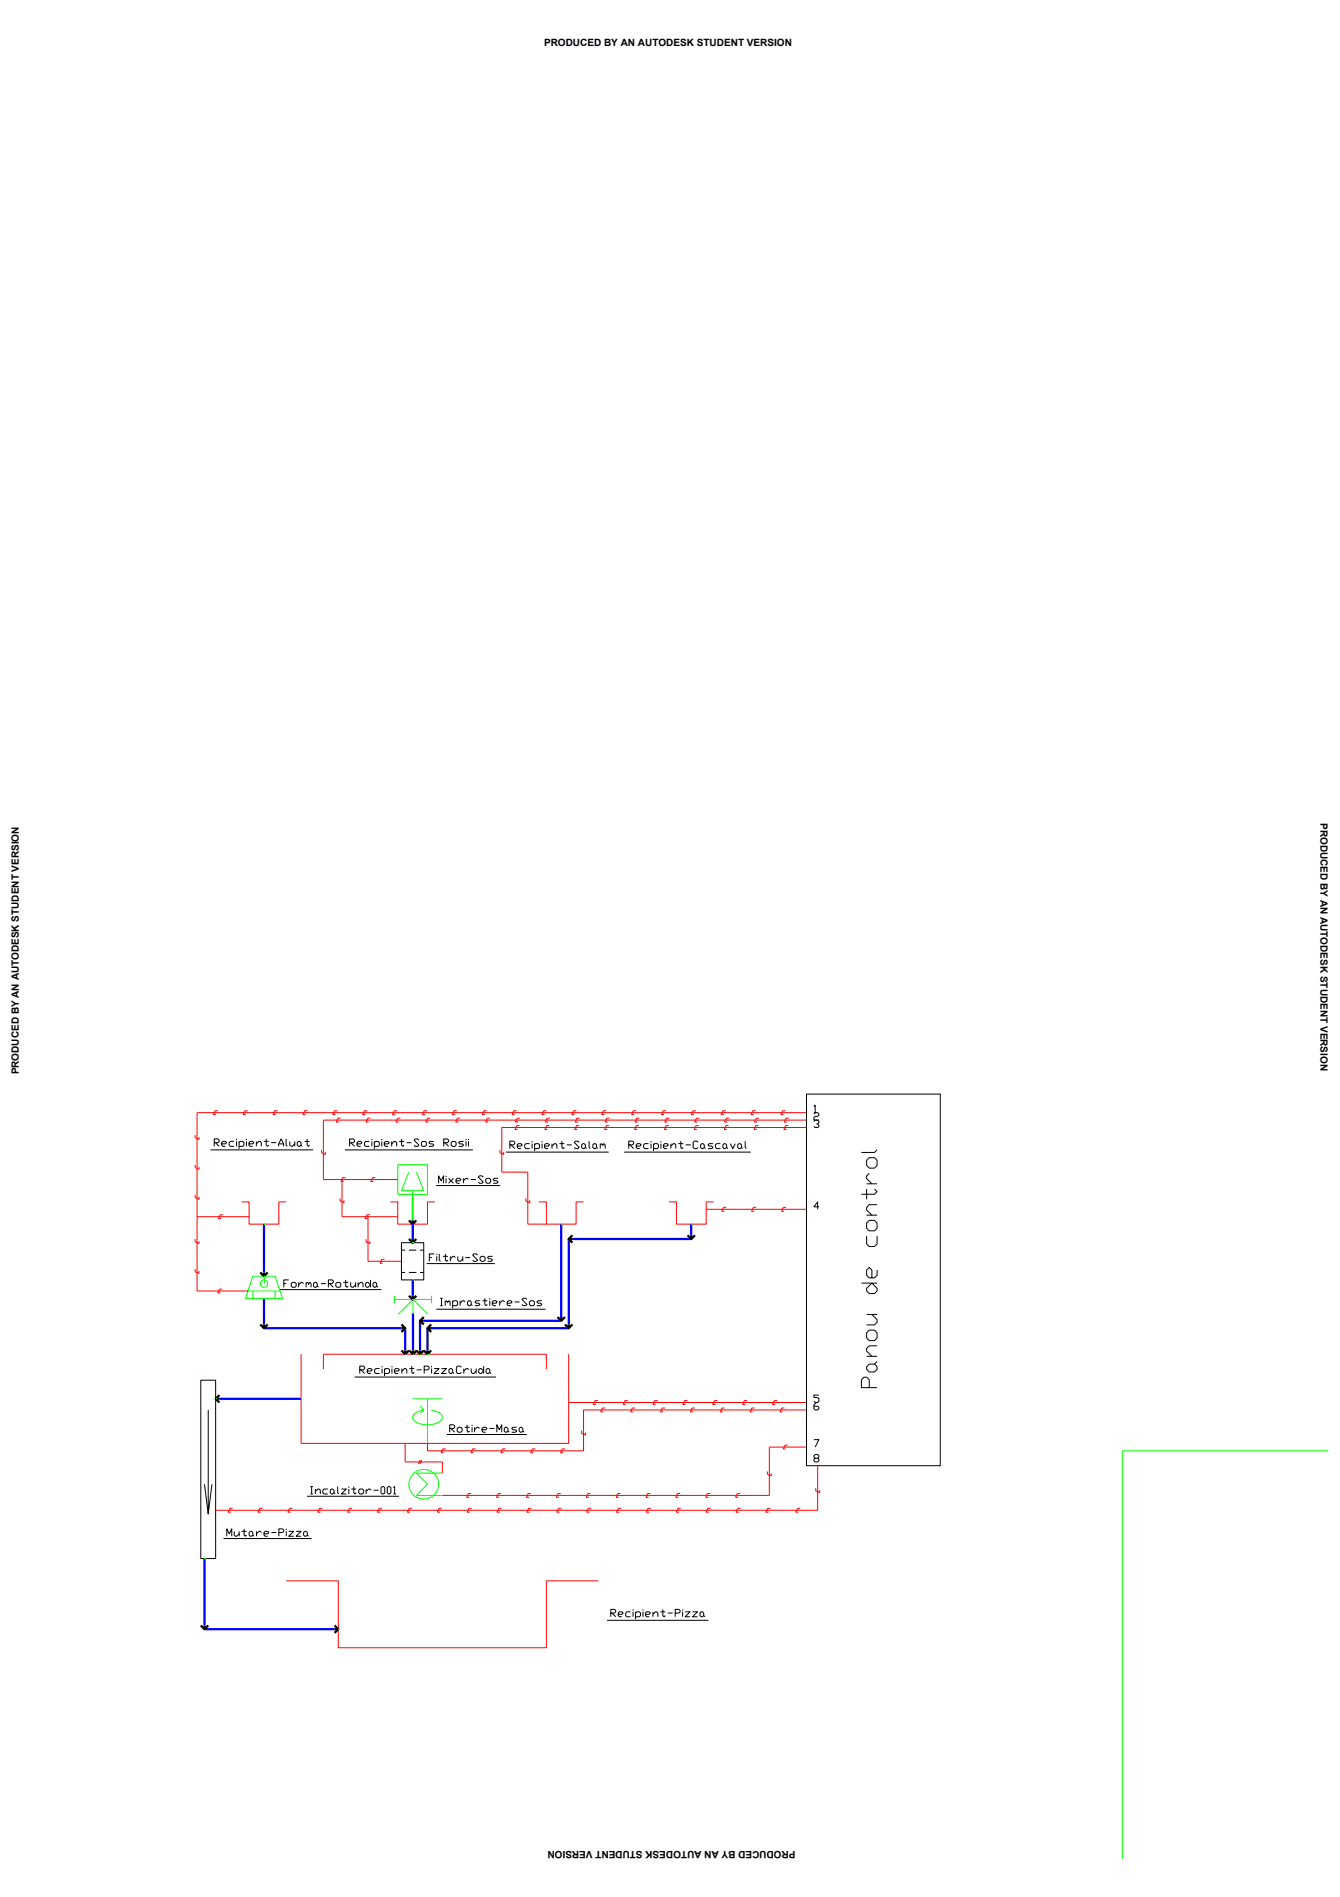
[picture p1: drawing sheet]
<svg xmlns="http://www.w3.org/2000/svg" width="594mm" height="841mm" viewBox="0 0 594 841" stroke-linecap="round" stroke-linejoin="round" font-family="sans-serif">
<!-- layer: Equipment -->
<g fill="none" stroke="#0f0" stroke-width=".44">
<path d="M182.9 531.2h.1M182.9 527.9v3.3M117 542.7h.1M182.9 551h.1M248.8 542.7h.1M306.5 542.7h.1M117 565.8h.1M117 575.7h.1M117 566.6l.5 .9M176.5 576.1h13.2M182.9 567.4h.1M182.9 576.1h.1"/>
<path d="M183.1 582.2h.1M179.6 600.4h.1M183.1 600.4h.1M186.2 600.4h.1M189.5 600.4h.1M95.6 620.1h.1M133.5 620.1h.1M187.9 625.2l-1.7 1.5M497.6 643.2h91.3M184.6 663h11.5M90.7 691h.1M150 722.3h.1"/>
</g>
<!-- layer: 0 -->
<g fill="none" stroke="#0f0" stroke-width=".44">
<path d="M176.3 516.4h13.2v13.1h-13.2zM181.3 519.6l-3.3 8.3h9.9l-3.3-8.3M109.9 572.4h14.3M112.1 565.8h9.9l3.3 9.9h-16.5zM112.1 572.4v3.3M117.5 567.5l-.5 1.6M122 572.4v3.3M174.9 576.1h1.6M174.9 574.5v3.3M183.1 576.1l6.6 6.6M189.7 576.1h1.6M176.5 582.7l6.6-6.6v6.6"/>
<path d="M182.9 620.1h13.2M186.2 623.4l1.7 1.8a5 5 0 0 0-5 3 4.4 4.4 0 0 0 4.5 3.3 9 9 0 0 0 8.4-2.2 2.83 2.83 0 0 0-2.7-3.7l-1.9-.4M189.5 620.1v19.8M196.1 653.1h-11.5l4.9 4.9-4.9 5M497.6 643.2v180.9"/>
<circle cx="117" cy="569.1" r="1.65"/>
<circle cx="187.9" cy="658" r="6.6"/>
</g>
<!-- layer: Equipment -->
<path d="M123.6 532.8h3.3M189.5 532.8h3.3M255.4 532.8h3.3M313.1 532.8h3.3M242.2 600.4v6.6M242.2 700.9h23.1" fill="none" stroke="#f00" stroke-width=".44"/>
<!-- layer: 0 -->
<path d="M107.1 532.8h3.3v9.9h13.2v-9.9M173 532.8h3.3v9.9h13.2v-9.9M238.9 532.8h3.3v9.9h13.2v-9.9M296.6 532.8h3.3v9.9h13.2v-9.9M133.5 600.4v39.5h118.6v-39.5M242.2 600.4h-98.8v6.6M126.9 700.9h23.1v29.6h92.2v-29.6" fill="none" stroke="#f00" stroke-width=".44"/>
<!-- layer: Text -->
<g fill="none" stroke="#000" stroke-width=".44">
<path d="M93.3 509.8h45.5M152.9 509.8h56.8M224.4 510.8h45.5M276.7 510.8h56.1M193.4 525.6h28.4M124.1 571.7h45M189.2 560.2h30.2M193.4 580.4h48.5M157.2 610.5h62.7M159.5 607.3h1.6l.6-.6v-.5l-.6-.6h-1.6v3.3M160 607.3l1.7 1.6M162.8 607.8h1.6l.6-.5-.6-.6h-1.1l-.5 .6v1.1l.5 .5h1.1"/>
<path d="M168.3 606.7h-1.7l-.5 .6v1.1l.5 .5h1.7M169.4 605.6v.6M169.4 606.7v2.2M170.5 607.3l.5-.6h1.1l.6 .6v1.1l-.6 .5h-1.6M170.5 606.7v3.3M173.8 605.6v.6M173.8 606.7v2.2M174.9 607.8h1.6l.6-.5-.6-.6h-1.1l-.5 .6v1.1l.5 .5h1.1M178.2 607.8l1.1-1.1h.5l.6 .6v1.6M178.2 606.7v2.2M181.5 606.7h2.2M182.6 605.6v2.8l.5 .5 .6-.5"/>
<path d="M184.8 607.3h2.2M188.1 607.3h1.6l.5-.6v-.5l-.5-.6h-1.6v3.3M191.3 605.6v.6M191.3 606.7v2.2M192.4 606.7h2.2l-2.2 2.2h2.2M195.7 606.7h2.2l-2.2 2.2h2.2M199 607.3l.6-.6h.5l.6 .6v1.1l-.6 .5h-.5l-.6-.5zM200.7 608.4l.5 .5M204.5 606.2l-.5-.6h-1.1l-.6 .6v2.2l.6 .5h1.1l.5-.5M205.6 606.7v2.2M207.8 607.3l-.5-.6h-.6l-1.1 1.1M208.9 606.7v1.7l.6 .5h.5l1.1-1.1"/>
<path d="M211.1 606.7v2.2M212.2 607.3l.6-.6h.5l1.1 1.1-1.1 1.1h-.5l-.6-.5zM214.4 605.6v3.3M215.5 607.3l.6-.6h.5l.6 .6v1.1l-.6 .5h-.5l-.6-.5zM217.2 608.4l.5 .5M198.1 636h35.4M136.1 663.4h40.8M99.1 682.1h39M269.1 718.4h45"/>
</g>
<!-- layer: Equipment -->
<path d="M186.2 554.2h1.7M90.7 658l1.6 13.2" fill="none" stroke="#000" stroke-width=".44"/>
<!-- layer: 0 -->
<g fill="none" stroke="#000" stroke-width=".44">
<path d="M357.6 485.1h59.3v164.7h-59.3zM360.8 490.5l.6-.5v3.3M360.8 493.8l.6-.5h1.1l.5 .5v.6l-.5 .5h-1.1l-.6 .6v1.1h2.2M360.8 497.1l.6-.5h1.1l.5 .5v.6l-.5 .5h-.6M360.8 493.3h1.1M362.5 498.2l.5 .6v.5l-.5 .6h-1.1l-.6-.6M363 535h-2.2l1.7-2.2v3.3M178 551h9.9v16.4h-9.9zM178 554.2h1.6M181.3 554.2h3.3M178 564.1h1.6M181.3 564.1h3.3"/>
<path d="M186.2 564.1h1.7M89 611.9h6.6v79.1h-6.6zM363 618.5h-2.2v1.1h1.7l.5 .5v1.1l-.5 .6h-1.1l-.6-.6M92.3 625.1v46.1l1.7-13.2M360.8 638.3h2.2l-1.6 3.3M362.5 621.8h-.6l-1.1 1.1v1.6l.6 .6h1.1l.5-.6v-.5l-.5-.6h-1.7M361.4 646.5l-.6-.5v-.6l.6-.5h1.1l.5 .5v.6l-.5 .5h-1.1l-.6 .6v.5l.6 .6h1.1l.5-.6v-.5l-.5-.6"/>
</g>
<!-- layer: Process -->
<path d="M182.9 531.2v9.9" fill="none" stroke="#0f0" stroke-width=".99" stroke-linecap="butt"/>
<!-- layer: Annotation -->
<g fill="none" stroke="#000" stroke-width=".99" stroke-linecap="butt">
<path d="M181.3 541.1l1.6 1.6M181.3 549.3l1.6 1.7M253.8 547.7l-1.7 1.6M304.8 547.7l1.7 1.6M115.4 564.1l1.6 1.7M181.3 574.5l1.6 1.6M115.4 587.2l1.6 1.6M178 598.7l1.6 1.7M179.6 588.8l-1.6 1.7M181.4 598.7l1.7 1.7M184.6 598.7l1.6 1.7M187.9 583.9l-1.7 1.7"/>
<path d="M187.9 598.7l1.6 1.7M191.2 587.2l-1.7 1.6M247.2 583.9l1.6 1.7M250.5 587.2l1.6 1.6M97.3 618.5l-1.7 1.6M89 720.6l1.7 1.7M150 722.3l-1.7 1.6"/>
</g>
<!-- layer: 0 -->
<g fill="none" stroke="#000" stroke-width=".99" stroke-linecap="butt">
<path d="M182.9 541.1v1.6l1.7-1.6M182.9 549.3v1.7l1.7-1.7M253.8 549.3h-1.7l1.7 1.7M306.5 547.7v1.6l1.6-1.6M117 564.1v1.7l1.7-1.7M182.9 574.5v1.6l1.7-1.6M117 587.2v1.6l1.7-1.6M178 587.2l1.6 1.6h-1.6M179.6 598.7v1.7l1.7-1.7M183.1 598.7v1.7l1.6-1.7M186.2 598.7v1.7l1.7-1.7M187.9 585.6h-1.7l1.7 1.6"/>
<path d="M189.5 598.7v1.7l1.7-1.7M191.2 588.8h-1.7l1.7 1.7M248.8 583.9v1.7l1.7-1.7M252.1 587.2v1.6l1.7-1.6M97.3 620.1h-1.7l1.7 1.7M90.7 720.6v1.7l1.6-1.7M148.3 720.6l1.7 1.7h-1.7"/>
</g>
<!-- layer: Instrument Line -->
<g fill="none" stroke="#f00" stroke-width=".44">
<path d="M94.5 494.2h1.2M95 493.3l-.5 .9M95 493.3h.1M96.5 492.4h-1.1l-.4 .9h-7.6v11.4M107.8 494.2h1.2M109.8 492.4h-1.2l-.4 .9h-13.2M121 494.2h1.2M121.4 493.3h.1M121.4 493.3l-.4 .9M123 492.4h-1.1l-.5 .9h-13.2l-.4 .9M134.3 494.2h1.1M136.3 492.4h-1.2l-.4 .9h-13.2"/>
<path d="M147.5 494.2h1.2M147.9 493.3h.1M147.9 493.3l-.4 .9M148.3 492.4h1.2M148.4 492.4l-.5 .9h-13.2l-.4 .9M149 497.4h1.2M149.8 495.7h1.2M149.9 495.7l-.5 .9h-6v14.8M160.7 494.2h1.2M162.3 497.4h1.1M162.7 496.6h.1M162.7 496.6l-.4 .9"/>
<path d="M162.8 492.4h-1.2l-.4 .9h-13.2M163.1 495.7h1.2M163.1 495.7l-.4 .9h-13.3l-.4 .9M174 494.2h1.2M174.4 493.3h.1M174.4 493.3l-.4 .9M174.8 492.4h1.2M174.8 492.4l-.4 .9h-13.2l-.4 .9M175.5 497.4h1.2M176.3 495.7h1.2M176.4 495.7l-.5 .9h-13.1M187.2 494.2h1.2"/>
<path d="M188.8 497.4h1.1M189.2 496.6h.1M189.2 496.6l-.4 .9M189.2 492.4h-1.1l-.4 .9h-13.2M189.6 495.7h1.2M189.6 495.7l-.4 .9h-13.3l-.4 .9M200.5 494.2h1.2M200.9 493.3h.1M200.9 493.3l-.4 .9M201.3 492.4h1.2M201.3 492.4l-.4 .9h-13.2l-.5 .9M202 497.4h1.2"/>
<path d="M202.8 495.7h1.2M202.8 495.7l-.4 .9h-13.2M213.7 494.2h1.2M215.2 497.4h1.2M215.7 496.6h.1M215.7 496.6l-.4 .9M215.7 492.4h-1.1l-.4 .9h-13.2M216.1 495.7h1.2M216.1 495.7l-.4 .9h-13.3l-.4 .9M227 494.2h1.2M227.4 493.3h.1M227.4 493.3l-.4 .9"/>
<path d="M227.8 492.4h1.2M227.8 492.4l-.4 .9h-13.2l-.5 .9M228.5 497.4h1.2M228.7 499.9l-.4 .8h1.2M228.7 499.9h.1M229.3 495.7h1.2M229.3 495.7l-.4 .9h-13.2M230.3 499h-1.2l-.4 .9h-6.2v11.5M240.2 494.2h1.2M241.7 497.4h1.2M242.2 496.6h.1M242.2 496.6l-.4 .9"/>
<path d="M242.2 492.4h-1.1l-.4 .9h-13.2M242.6 495.7h1.1M242.6 495.7l-.4 .9h-13.3l-.4 .9M243.6 499h-1.2l-.4 .9h-13.2M253.5 494.2h1.2M253.9 493.3h.1M253.9 493.3l-.4 .9M254.3 492.4h1.2M254.3 492.4l-.4 .9h-13.2l-.5 .9M255 497.4h1.2M255.2 499.9l-.4 .8h1.2M255.2 499.9h.1"/>
<path d="M255.8 495.7h1.2M255.8 495.7l-.4 .9h-13.2M256.8 499h-1.2l-.4 .9h-13.2l-.5 .8h1.2M266.7 494.2h1.2M268.2 497.4h1.2M268.7 496.6h.1M268.7 496.6l-.5 .9M268.7 492.4h-1.1l-.5 .9h-13.1M269 495.7h1.2M269.1 495.7l-.4 .9h-13.3l-.4 .9M270 499h-1.1l-.4 .9h-13.2M280 494.2h1.1"/>
<path d="M280.4 493.3h.1M280.4 493.3l-.4 .9M280.8 492.4h1.2M280.8 492.4l-.4 .9h-13.3l-.4 .9M281.5 497.4h1.2M281.7 499.9l-.4 .8h1.2M281.7 499.9h.1M282.3 495.7h1.2M282.3 495.7l-.4 .9h-13.2M283.3 499h-1.2l-.4 .9h-13.2l-.5 .8h1.2M293.2 494.2h1.2M294.7 497.4h1.2"/>
<path d="M295.1 496.6h.1M295.1 496.6l-.4 .9M295.2 492.4h-1.2l-.4 .9h-13.1M295.5 495.7h1.2M295.6 495.7l-.5 .9h-13.2l-.4 .9M296.5 499h-1.1l-.5 .9h-13.1M306.4 494.2h1.2M306.9 493.3h.1M306.9 493.3l-.4 .9M307.3 492.4h1.2M307.3 492.4l-.4 .9h-13.3l-.4 .9M308 497.4h1.1"/>
<path d="M308.2 499.9l-.4 .8h1.2M308.2 499.9h.1M308.8 495.7h1.2M308.8 495.7l-.4 .9h-13.2M309.8 499h-1.2l-.4 .9h-13.3l-.4 .8h1.2M319.7 494.2h1.2M321.2 497.4h1.2M321.6 496.6h.1M321.6 496.6l-.4 .9M321.7 492.4h-1.2l-.4 .9h-13.2M322 495.7h1.2M322.1 495.7l-.5 .9h-13.2l-.4 .9"/>
<path d="M323 499h-1.1l-.5 .9h-13.1M332.9 494.2h1.2M333.4 493.3h.1M333.4 493.3l-.5 .9M333.8 492.4h1.1M333.8 492.4l-.4 .9h-13.3l-.4 .9M334.5 497.4h1.1M334.7 499.9l-.4 .8h1.1M334.7 499.9h.1M335.3 495.7h1.2M335.3 495.7l-.4 .9h-13.2M336.3 499h-1.2l-.4 .9h-13.3l-.4 .8h1.2"/>
<path d="M346.2 494.2h1.2M347.7 497.4h1.2M348.1 496.6h.1M348.1 496.6l-.4 .9M348.2 492.4h-1.2l-.4 .9h-13.2M348.2 496.6h9.4M348.5 495.7h1.2M348.5 495.7l-.4 .9h-13.2l-.4 .9M349.5 499h-1.2l-.4 .9h-13.2M357.6 493.3h-11l-.4 .9M357.6 499.9h-9.7l-.4 .8h1.2M86.5 517.6l.9 .4v13.2"/>
<path d="M86.5 504.4l.9 .4v13.2l.8 .5v-1.2M86.5 516.5v1.1M86.5 503.2v1.2M87.4 504.7v.1M88.2 504v1.2l-.8-.4M142.5 509.9v1.1l.9 .4v11.6h8.2l.4-.9M143.4 511.4l.9 .5M143.4 511.4h.1M144.2 510.7v1.2M221.6 509.9v1.1l.9 .4v8.2h11.5v13.3l.9 .4M86.5 530.9l.9 .4v8.1M86.5 529.7v1.2"/>
<path d="M87.4 539.4v11.6l.8 .4v-1.2M87.4 531.2v.1M88.2 530.5v1.2l-.8-.4M98.8 538.6l-1.2-.1-.4 .9h-9.8M110.4 539.4h-13.2l-.4 .9h1.2M150.8 531.3l-.1 1.1 .9 .5v6.5h10.7l.4-.9 1.2 .1M151.6 523l-.5 .8h1.2M151.6 523v9.9l.9 .4M152 522.1h1.1M152.5 532.1v1.2M163.1 539.4v11.5M164.8 523l-.4 .8h1.2"/>
<path d="M164.8 523h.1M164.9 523h11.4M165.2 522.1h1.2M165.2 522.1l-.4 .9h-13.2M176.3 539.4h-14l-.4 .9M233.1 531.3v1.1l.9 .5v9.8h8.2M234.9 532.1v1.2M320.4 536.1l-.4 .9h1.1M320.4 536.1h.1M322 535.3l-1.2-.1-.4 .9h-7.3M335.2 535.3l-1.2-.1-.4 .9h-13.2M346.9 536.1l-.5 .9h1.2"/>
<path d="M346.9 536.1h.1M346.9 536.1h10.7M348.5 535.3l-1.2-.1-.4 .9h-13.3l-.4 .9h1.2M86.5 550.5l.9 .5v13.1M86.5 549.4v1.2M161.9 540.3h1.2M162.3 550.6l.8 .4v8.2h5.8l.4-.9M162.3 549.4v1.2M163.1 550.9v.1M164 550.2v1.2l-.9-.4M168.9 559.2l-.4 .8h1.1M168.9 559.2h.1"/>
<path d="M168.9 559.2h9.1M169.3 558.3h1.2M86.5 563.8l.9 .4v8.2h9.6l.4-.9h1.1M86.5 562.6v1.2M87.4 564.1v.1M88.2 563.4v1.2l-.8-.4M97 572.4l-.5 .8h1.2M97 572.4h.1M97 572.4h12.9M179.6 639.9v8.3h6.3l.4-.9M189.5 639.9v3.3h6.4l.5-.9M257.8 634.2v1.2l.9 .4v7.4h-9.7"/>
<path d="M259.6 635.1v1.2M263.4 621.8l-.4 .8h1.2M263.4 621.8h.1M265 620.9h-1.2l-.4 .9h-11.3M268.3 624.2h-1.2l-.4 .9h-8v10.7l.9 .4M278.2 620.9h-1.1l-.4 .9h-13.2M280 625.1l-.5 .8h1.2M280 625.1h.1M280.3 624.2h1.2M280.4 624.2l-.4 .9h-13.3l-.4 .8h1.2M289.9 621.8l-.4 .8h1.2M289.9 621.8h.1"/>
<path d="M291.5 620.9h-1.2l-.4 .9h-13.2l-.5 .8h1.2M294.8 624.2h-1.2l-.4 .9h-13.2M304.7 620.9h-1.1l-.4 .9h-13.2M306.4 625.1l-.4 .8h1.2M306.4 625.1h.1M306.8 624.2h1.2M306.9 624.2l-.5 .9h-13.2l-.4 .8h1.2M316.4 621.8l-.4 .8h1.2M316.4 621.8h.1M318 620.9h-1.2l-.4 .9h-13.2l-.5 .8h1.2M321.3 624.2h-1.2l-.4 .9h-13.2M331.2 620.9h-1.1l-.5 .9h-13.1"/>
<path d="M332.9 625.1l-.4 .8h1.2M332.9 625.1h.1M333.3 624.2h1.2M333.4 624.2l-.5 .9h-13.2l-.4 .8h1.1M342.9 621.8l-.4 .8h1.1M342.9 621.8h.1M342.9 621.8h14.7M344.5 620.9h-1.2l-.4 .9h-13.3l-.4 .8h1.2M347.8 624.2h-1.2l-.4 .9h-13.2M357.6 625.1h-11.4l-.4 .8h1.1M186.1 649l.4-.8h9.6v4.9M187 647.3l-.5 .9h-.6l-.4 .8"/>
<path d="M195.9 643.2l-.4 .9h1.2M195.9 643.2h.1M196.3 642.4h1.2M208.8 644.1h1.1M209.6 642.4h1.2M209.6 642.3l-.4 .9h-13.2M222.4 643.2l-.4 .9h1.2M222.4 643.2h.1M222.8 642.4h1.2M222.8 642.3l-.4 .9h-13.2l-.4 .9M235.2 644.1h1.2M236.1 642.4h1.2"/>
<path d="M236.1 642.3l-.4 .9h-13.2M248.9 643.2l-.4 .9h1.2M248.9 643.2h.1M249.3 642.4h1.2M249.3 642.3l-.4 .9h-13.2l-.4 .9M340.2 653.5l.9 .5v9h-14.6l-.4 .9M340.2 652.4v1.1M341.1 653.9v.1M341.9 653.2v1.2l-.8-.4M347.2 642.4h1.2M347.6 641.6l-.4 .9M347.6 641.6h.1"/>
<path d="M347.7 641.6h9.9M348 640.7h1.2M348.1 640.7l-.5 .9h-6.5v12.3M361.6 659.8v1.2M362.5 649.8v11.6l.9 .4M103.1 668.7h-1.1l-.5 .9h-5.9M114.8 669.6l-.4 .8h1.1M114.8 669.6h.1M116.4 668.7h-1.2l-.4 .9h-13.3l-.4 .8h1.2M129.6 668.7h-1.2l-.4 .9h-13.2M141.3 669.6l-.4 .8h1.1M141.3 669.6h.1"/>
<path d="M142.9 668.7h-1.2l-.4 .9h-13.3l-.4 .8h1.2M156.1 668.7h-1.2l-.4 .9h-13.2M167.8 669.6l-.5 .8h1.2M167.8 669.6h.1M169.4 668.7h-1.2l-.4 .9h-13.3l-.4 .8h1.2M182.6 668.7h-1.2l-.4 .9h-13.2M194.3 669.6l-.5 .8h1.2M194.3 669.6h.1M195.8 668.7h-1.1l-.4 .9h-13.3l-.4 .8h1.2M206.9 663.8h1.2M208.9 662.1h-1.2l-.4 .9h-11.2M209.1 668.7h-1.2l-.4 .9h-13.2"/>
<path d="M220.1 663.8h1.2M220.6 663h.1M220.6 663l-.5 .9M220.7 669.6l-.4 .8h1.2M220.7 669.6h.1M220.9 662.1h1.2M221 662.1l-.4 .9h-13.3l-.4 .9M222.3 668.7h-1.1l-.5 .9h-13.2l-.4 .8h1.2M233.4 663.8h1.2M235.4 662.1h-1.2l-.4 .9h-13.2M235.6 668.7h-1.2l-.4 .9h-13.2M246.6 663.8h1.2"/>
<path d="M247 663h.1M247 663l-.4 .9M247.2 669.6l-.4 .8h1.2M247.2 669.6h.1M247.4 662.1h1.2M247.5 662.1l-.5 .9h-13.2l-.4 .9M248.8 668.7h-1.1l-.5 .9h-13.2l-.4 .8h1.2M259.9 663.8h1.1M261.9 662.1h-1.2l-.4 .9h-13.2M262.1 668.7h-1.2l-.4 .9h-13.2M273.1 663.8h1.2M273.5 663h.1"/>
<path d="M273.5 663l-.4 .9M273.7 669.6l-.4 .8h1.2M273.7 669.6h.1M273.9 662.1h1.2M273.9 662.1l-.4 .9h-13.2l-.4 .9M275.3 668.7h-1.2l-.4 .9h-13.2l-.4 .8h1.1M286.3 663.8h1.2M288.4 662.1h-1.2l-.4 .9h-13.2M288.6 668.7h-1.2l-.4 .9h-13.2M299.6 663.8h1.2M300.2 669.6l-.4 .8h1.2M300.2 669.6h.1"/>
<path d="M300.4 662.1h1.2M300.4 662.1l-.4 .9h-13.2l-.4 .9M301.8 668.7h-1.2l-.4 .9h-13.2l-.4 .8h1.1M312.8 663.8h1.2M314.9 662.1h-1.2l-.4 .9h-13.3l-.4 .9M315.1 668.7h-1.2l-.4 .9h-13.2M326.1 663.8h1.2M326.7 669.6l-.4 .8h1.2M326.7 669.6h.1M326.9 662.1h1.2M326.9 662.1l-.4 .9h-13.2l-.4 .9M328.3 668.7h-1.2l-.4 .9h-13.2l-.5 .8h1.2"/>
<path d="M341.5 668.7h-1.1l-.4 .9h-13.2M353.2 669.6l-.4 .8h1.2M353.2 669.6h.1M354.8 668.7h-1.2l-.4 .9h-13.2l-.5 .8h1.2M361.6 660.9l.9 .5v8.2h-9.2M363.4 660.6v1.2"/>
</g>
<!-- layer: Process -->
<g fill="none" stroke="#00f" stroke-width=".99" stroke-linecap="butt">
<path d="M117 542.7v21.4M182.9 542.7v6.6M248.8 542.7v41.2M252.1 549.3v37.9M253.8 549.3h52.7M306.5 542.7v5M117 575.7v11.5M182.9 567.4v7.1M117 588.8h61M179.6 588.8v9.9M183.1 582.2v16.5M186.2 585.6v13.1"/>
<path d="M187.9 585.6h60.9M189.5 588.8v9.9M191.2 588.8h60.9M97.3 620.1h36.2M90.7 691v29.6M90.7 722.3h57.6"/>
</g>
<text font-size="11.5" x="389.8" y="616.3" transform="rotate(-90 389.8 616.3)">Panou de control</text>
<g font-size="7.9">
<text x="93.8" y="510.5">Recipient-Aluat</text>
<text x="153.8" y="510.5">Recipient-Sos Rosii</text>
<text x="277.6" y="511.5">Recipient-Cascaval</text>
<text x="194" y="581">Imprastiere-Sos</text>
<text x="269.5" y="719">Recipient-Pizza</text>
</g>
<text font-size="7.9" fill="#f00" x="224.7" y="511.5">Recipient-Salam</text>
<g font-size="7.1">
<text x="193.3" y="526">Mixer-Sos</text>
<text x="189.1" y="560.6">Filtru-Sos</text>
</g>
<g font-size="6.6">
<text x="124.5" y="571.9">Forma-Rotunda</text>
<text x="198.3" y="636.1">Rotire-Masa</text>
<text x="136.5" y="663.6">Incalzitor-001</text>
<text x="99.5" y="682.3">Mutare-Pizza</text>
</g>
<g font-size="4.4">
<text x="241.2" y="20.6">PRODUCED BY AN AUTODESK STUDENT VERSION</text>
<text x="585.4" y="364.9" transform="rotate(90 585.4 364.9)">PRODUCED BY AN AUTODESK STUDENT VERSION</text>
<text x="8.4" y="476.3" transform="rotate(-90 8.4 476.3)">PRODUCED BY AN AUTODESK STUDENT VERSION</text>
<text x="352.7" y="820.6" transform="rotate(-180 352.7 820.6)">PRODUCED BY AN AUTODESK STUDENT VERSION</text>
</g>
</svg>
